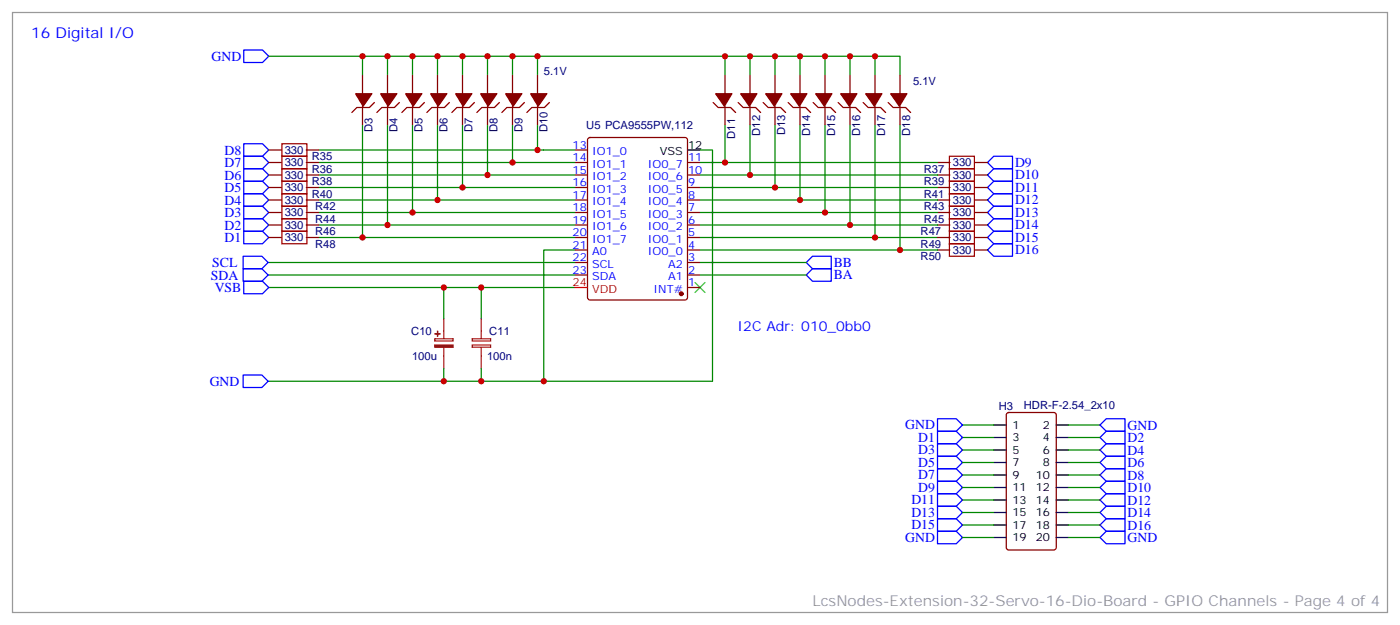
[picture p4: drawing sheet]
<svg xmlns="http://www.w3.org/2000/svg" width="395mm" height="176mm" viewBox="0 0 395 176" stroke-linecap="round" stroke-linejoin="round" font-family="sans-serif">
<g fill="none" stroke="#008700" stroke-width=".35">
<path d="M75.8 15.9h26.5M109.4 15.9v5.3M116.4 15.9v5.3M123.5 15.9v5.3M130.5 15.9v5.3M137.6 15.9v5.3M144.6 15.9v5.3M151.7 15.9v5.3M204.6 15.9v5.3M211.7 15.9v5.3M218.7 15.9v5.3M225.8 15.9v5.3"/>
<path d="M232.8 15.9v5.3M239.9 15.9v5.3M246.9 15.9v5.3M102.3 21.2v-5.3h151.7v5.3M102.3 35.3v31.7M109.4 35.3v28.2M116.4 35.3v24.7M123.5 35.3v21.1M130.5 35.3v17.6M137.6 35.3v14.1M144.6 35.3v10.6M151.7 35.3v7"/>
<path d="M204.6 35.3v10.6M211.7 35.3v14.1M218.7 35.3v17.6M225.8 35.3v21.1M232.8 35.3v24.7M239.9 35.3v28.2M246.9 35.3v31.7M254 35.3v35.3M90 60h72.3M90 56.4h72.3M90 52.9h72.3M90 49.4h72.3"/>
<path d="M90 45.9h72.3M90 42.3h72.3M197.6 42.3h3.5v65.3h-125.3M197.6 60h67M197.6 56.4h67M197.6 52.9h67M197.6 49.4h67M197.6 45.9h67M75.8 74.1h86.5M75.8 77.6h86.5M90 63.5h72.3M90 67h72.3"/>
<path d="M162.3 70.6h-8.8v37M197.6 63.5h67M197.6 70.6h67M197.6 67h67M197.6 74.1h29.9M197.6 77.6h29.9M75.8 81.1h86.5M125.2 81.1v8.9M135.8 81.1v8.9M125.2 104.1v3.5M135.8 104.1v3.5M271.6 119.9h8.9"/>
<path d="M301.6 119.9h8.8M271.6 123.5h8.9M271.6 127h8.9M271.6 130.5h8.9M271.6 134.1h8.9M271.6 137.6h8.9M301.6 123.5h8.8M301.6 127h8.8M301.6 130.5h8.8M301.6 134.1h8.8M301.6 137.6h8.8M271.6 141.1h8.9"/>
<path d="M271.6 144.6h8.9M271.6 148.2h8.9M271.6 151.7h8.9M301.6 141.1h8.8M301.6 144.6h8.8M301.6 148.2h8.8M301.6 151.7h8.8"/>
</g>
<g fill="none" stroke="#00f" stroke-width=".35">
<path d="M68.8 14.1h5.3l1.7 1.8-1.7 1.7h-5.3zM68.8 58.2h5.3l1.7 1.8-1.7 1.7h-5.3zM68.8 54.7h5.3l1.7 1.7-1.7 1.8h-5.3zM68.8 51.2h5.3l1.7 1.7-1.7 1.8h-5.3zM68.8 47.6h5.3l1.7 1.8-1.7 1.8h-5.3zM68.8 44.1h5.3l1.7 1.8-1.7 1.7h-5.3zM68.8 40.6h5.3l1.7 1.7-1.7 1.8h-5.3zM278.7 45.9l1.8-1.8h5.3v3.5h-5.3zM278.7 49.4l1.8-1.8h5.3v3.6h-5.3zM278.7 52.9l1.8-1.7h5.3v3.5h-5.3zM278.7 56.4l1.8-1.7h5.3v3.5h-5.3zM278.7 60l1.8-1.8h5.3v3.5h-5.3z"/>
<path d="M68.6 72.3h5.3l1.8 1.8-1.8 1.7h-5.3zM68.6 75.8h5.3l1.8 1.8-1.8 1.8h-5.3zM68.8 65.3h5.3l1.7 1.7-1.7 1.8h-5.3zM68.8 61.7h5.3l1.7 1.8-1.7 1.8h-5.3zM68.8 79.4h5.3l1.7 1.7-1.7 1.8h-5.3zM227.5 77.6l1.8-1.8h5.3v3.6h-5.3zM227.5 74.1l1.8-1.8h5.3v3.5h-5.3zM278.7 63.5l1.8-1.8h5.3v3.6h-5.3zM278.7 67l1.8-1.7h5.3v3.5h-5.3zM278.7 70.6l1.8-1.8h5.3v3.5h-5.3zM68.6 105.8h5.3l1.8 1.8-1.8 1.8h-5.3zM264.6 118.2h5.3l1.7 1.7-1.7 1.8h-5.3z"/>
<path d="M310.4 119.9l1.8-1.7h5.3v3.5h-5.3zM264.6 121.7h5.3l1.7 1.8-1.7 1.7h-5.3zM264.6 125.2h5.3l1.7 1.8-1.7 1.8h-5.3zM264.6 128.8h5.3l1.7 1.7-1.7 1.8h-5.3zM264.6 132.3h5.3l1.7 1.8-1.7 1.7h-5.3zM264.6 135.8h5.3l1.7 1.8-1.7 1.7h-5.3zM264.6 139.3h5.3l1.7 1.8-1.7 1.8h-5.3zM310.4 123.5l1.8-1.8h5.3v3.5h-5.3zM310.4 127l1.8-1.8h5.3v3.6h-5.3zM310.4 130.5l1.8-1.7h5.3v3.5h-5.3zM310.4 134.1l1.8-1.8h5.3v3.5h-5.3zM310.4 137.6l1.8-1.8h5.3v3.5h-5.3z"/>
<path d="M264.6 142.9h5.3l1.7 1.7-1.7 1.8h-5.3zM264.6 146.4h5.3l1.7 1.8-1.7 1.7h-5.3zM264.6 149.9h5.3l1.7 1.8-1.7 1.8h-5.3zM310.4 141.1l1.8-1.8h5.3v3.6h-5.3zM310.4 144.6l1.8-1.7h5.3v3.5h-5.3zM310.4 148.2l1.8-1.8h5.3v3.5h-5.3zM310.4 151.7l1.8-1.8h5.3v3.6h-5.3z"/>
</g>
<path d="M122.7 95.6h5.2v.6h-5.2zM125.2 90v5.6M125.2 98.1v6M133.3 97.4h5.2v.6h-5.2zM133.3 95.6h5.2v.6h-5.2zM135.8 90v5.6M135.8 98.1v6" fill="none" stroke="#8c2424" stroke-width=".35"/>
<g fill="#8c2424" stroke="#8c2424" stroke-width=".35">
<path d="M122.7 97.4h5.2v.6h-5.2z"/>
<path d="M122.8 94.2h1.4z"/>
<path d="M123.5 93.5v1.4z"/>
</g>
<path d="M196.1 79.7l2.9 2.9M199 79.7l-2.9 2.9" fill="none" stroke="#3c3" stroke-width=".35"/>
<g fill="none" stroke="#870000" stroke-width=".35">
<path d="M102.3 21.2v5.3M102.3 30v5.3M105.7 28.9l-1.5 1.4h-3.5l-1.4 1.5M109.4 21.2v5.3M109.4 30v5.3M112.7 28.9l-1.4 1.4h-3.5l-1.4 1.5M116.4 21.2v5.3M116.4 30v5.3M119.8 28.9l-1.4 1.4h-3.6l-1.4 1.5M123.5 21.2v5.3M123.5 30v5.3M126.8 28.9l-1.4 1.4h-3.5l-1.4 1.5"/>
<path d="M130.5 21.2v5.3M130.5 30v5.3M133.9 28.9l-1.4 1.4h-3.6l-1.4 1.5M137.6 21.2v5.3M137.6 30v5.3M140.9 28.9l-1.4 1.4h-3.5l-1.4 1.5M144.6 21.2v5.3M144.6 30v5.3M148 28.9l-1.4 1.4h-3.5l-1.5 1.5M151.7 21.2v5.3M151.7 30v5.3M155 28.9l-1.4 1.4h-3.5l-1.4 1.5"/>
<path d="M166 39l.5-.2h26.8l.7 .4v44.8l-.4 .6-27.1 .1-.6-.5-.1-44.7zM201.3 28.9l1.4 1.4h3.5l1.4 1.5M204.6 21.2v5.3M204.6 30v5.3M208.3 28.9l1.4 1.4h3.6l1.4 1.5M211.7 21.2v5.3M211.7 30v5.3M215.4 28.9l1.4 1.4h3.5l1.4 1.5M218.7 21.2v5.3M218.7 30v5.3M222.4 28.9l1.4 1.4h3.6l1.4 1.5M225.8 21.2v5.3"/>
<path d="M225.8 30v5.3M229.5 28.9l1.4 1.4h3.5l1.4 1.5M232.8 21.2v5.3M232.8 30v5.3M236.5 28.9l1.4 1.4h3.6l1.4 1.5M239.9 21.2v5.3M239.9 30v5.3M243.6 28.9l1.4 1.4h3.5l1.4 1.5M246.9 21.2v5.3M246.9 30v5.3M250.6 28.9l1.5 1.4h3.5l1.4 1.5M254 21.2v5.3"/>
<path d="M254 30v5.3M75.8 60h3.6M75.8 56.4h3.6M75.8 52.9h3.6M75.8 49.4h3.6M75.8 45.9h3.6M75.8 42.3h3.6M86.4 60h3.6M86.4 56.4h3.6M86.4 52.9h3.6M86.4 49.4h3.6M86.4 45.9h3.6"/>
<path d="M86.4 42.3h3.6M162.3 60h3.5M162.3 56.4h3.5M162.3 52.9h3.5M162.3 49.4h3.5M162.3 45.9h3.5M162.3 42.3h3.5M194 60h3.6M194 56.4h3.6M194 52.9h3.6M194 49.4h3.6M194 45.9h3.6"/>
<path d="M264.6 60h3.5M264.6 56.4h3.5M264.6 52.9h3.5M264.6 49.4h3.5M264.6 45.9h3.5M275.2 60h3.5M275.2 56.4h3.5M275.2 52.9h3.5M275.2 49.4h3.5M275.2 45.9h3.5M75.8 67h3.6M75.8 63.5h3.6"/>
<path d="M86.4 67h3.6M86.4 63.5h3.6M162.3 77.6h3.5M162.3 74.1h3.5M162.3 70.6h3.5M162.3 67h3.5M162.3 63.5h3.5M194 77.6h3.6M194 74.1h3.6M194 70.6h3.6M194 67h3.6M194 63.5h3.6"/>
<path d="M264.6 70.6h3.5M264.6 67h3.5M264.6 63.5h3.5M275.2 70.6h3.5M275.2 67h3.5M275.2 63.5h3.5M194 81.1h3.6M284.2 116.6l.5-.2h12.7l.6 .4 .1 37.7-.5 .7h-12.9l-.7-.4v-37.7z"/>
</g>
<g fill="#870000" stroke="#870000" stroke-width=".35">
<path d="M149.8 26.5h4.5l-2.4 3.5z"/>
<path d="M142.7 26.5h4.6l-2.5 3.5z"/>
<path d="M135.6 26.5h4.6l-2.4 3.5z"/>
<path d="M128.6 26.5h4.6l-2.5 3.5z"/>
<path d="M121.5 26.5h4.6l-2.5 3.5z"/>
<path d="M114.5 26.5h4.6l-2.5 3.5z"/>
<path d="M107.4 26.5h4.6l-2.5 3.5z"/>
<path d="M100.4 26.5h4.6l-2.5 3.5z"/>
<path d="M251.4 26.5h4.5l-2.1 3.5z"/>
<path d="M244.3 26.5h4.6l-2.1 3.5z"/>
<path d="M237.2 26.5h4.6l-2.1 3.5z"/>
<path d="M230.2 26.5h4.6l-2.1 3.5z"/>
<path d="M223.1 26.5h4.6l-2.1 3.5z"/>
<path d="M216.1 26.5h4.6l-2.2 3.5z"/>
<path d="M209 26.5h4.6l-2.1 3.5z"/>
<path d="M202 26.5h4.6l-2.2 3.5z"/>
<circle cx="192.3" cy="82.9" r=".53"/>
</g>
<g fill="none" stroke="#000" stroke-width=".35">
<path d="M194 42.3h3.6M280.5 119.9h3.5M298.1 119.9h3.5M280.5 123.5h3.5M280.5 127h3.5M280.5 130.5h3.5M280.5 134.1h3.5M280.5 137.6h3.5M298.1 123.5h3.5M298.1 127h3.5M298.1 130.5h3.5M298.1 134.1h3.5"/>
<path d="M298.1 137.6h3.5M280.5 141.1h3.5M280.5 144.6h3.5M280.5 148.2h3.5M280.5 151.7h3.5M298.1 141.1h3.5M298.1 144.6h3.5M298.1 148.2h3.5M298.1 151.7h3.5"/>
</g>
<path d="M162.3 81.1h3.5" fill="none" stroke="#f00" stroke-width=".35"/>
<g fill="none" stroke="#a10000" stroke-width=".35">
<path d="M79.6 40.6h7v3.5h-7zM79.6 44.1h7v3.5h-7zM79.6 47.6h7v3.6h-7zM79.6 51.2h7v3.5h-7zM79.6 54.7h7v3.5h-7zM79.6 58.2h7v3.5h-7zM267.9 58.2h7.1v3.5h-7.1zM267.9 54.7h7.1v3.5h-7.1zM267.9 51.2h7.1v3.5h-7.1zM267.9 47.6h7.1v3.6h-7.1zM267.9 44.1h7.1v3.5h-7.1zM79.6 65.3h7v3.5h-7z"/>
<path d="M79.6 61.7h7v3.6h-7zM267.9 65.3h7.1v3.5h-7.1zM267.9 61.7h7.1v3.6h-7.1zM267.9 68.8h7.1v3.5h-7.1z"/>
</g>
<path d="M3.5 3.5h388.1v169.4h-388.1z" fill="none" stroke="#999" stroke-width=".35"/>
<g fill="#c00">
<circle cx="153.5" cy="107.6" r=".88"/>
<circle cx="102.3" cy="15.9" r=".88"/>
<circle cx="135.8" cy="81.1" r=".88"/>
<circle cx="125.2" cy="81.1" r=".88"/>
<circle cx="125.2" cy="107.6" r=".88"/>
<circle cx="135.8" cy="107.6" r=".88"/>
<circle cx="204.6" cy="45.9" r=".88"/>
<circle cx="246.9" cy="15.9" r=".88"/>
<circle cx="239.9" cy="15.9" r=".88"/>
<circle cx="204.6" cy="15.9" r=".88"/>
<circle cx="211.7" cy="15.9" r=".88"/>
<circle cx="218.7" cy="15.9" r=".88"/>
<circle cx="225.8" cy="15.9" r=".88"/>
<circle cx="232.8" cy="15.9" r=".88"/>
<circle cx="246.9" cy="67" r=".88"/>
<circle cx="102.3" cy="67" r=".88"/>
<circle cx="109.4" cy="63.5" r=".88"/>
<circle cx="116.4" cy="60" r=".88"/>
<circle cx="123.5" cy="56.4" r=".88"/>
<circle cx="130.5" cy="52.9" r=".88"/>
<circle cx="137.6" cy="49.4" r=".88"/>
<circle cx="144.6" cy="45.9" r=".88"/>
<circle cx="151.7" cy="42.3" r=".88"/>
<circle cx="151.7" cy="15.9" r=".88"/>
<circle cx="144.6" cy="15.9" r=".88"/>
<circle cx="137.6" cy="15.9" r=".88"/>
<circle cx="130.5" cy="15.9" r=".88"/>
<circle cx="123.5" cy="15.9" r=".88"/>
<circle cx="116.4" cy="15.9" r=".88"/>
<circle cx="109.4" cy="15.9" r=".88"/>
<circle cx="254" cy="70.6" r=".88"/>
<circle cx="232.8" cy="60" r=".88"/>
<circle cx="225.8" cy="56.4" r=".88"/>
<circle cx="218.7" cy="52.9" r=".88"/>
<circle cx="211.7" cy="49.4" r=".88"/>
<circle cx="239.9" cy="63.5" r=".88"/>
</g>
<text font-size="4.2" fill="#00f" x="8.8" y="10.6">16 Digital I/O</text>
<text font-size="4.2" fill="#999" x="229.3" y="171.1">LcsNodes-Extension-32-Servo-16-Dio-Board - GPIO Channels - Page 4 of 4</text>
<g font-size="3.9" fill="#00f">
<text x="59.7" y="17.1">GND</text>
<text x="63.4" y="47.1">D7</text>
<text x="63.4" y="43.6">D8</text>
<text x="286.5" y="47.1">D9</text>
<text x="63.4" y="50.7">D6</text>
<text x="286.5" y="50.6">D10</text>
<text x="63.4" y="57.7">D4</text>
<text x="63.4" y="54.2">D5</text>
<text x="286.5" y="54.1">D11</text>
<text x="286.5" y="57.7">D12</text>
<text x="63.4" y="64.8">D2</text>
<text x="63.4" y="61.2">D3</text>
<text x="286.5" y="61.2">D13</text>
<text x="286.5" y="64.7">D14</text>
<text x="63.4" y="68.3">D1</text>
<text x="286.5" y="68.2">D15</text>
<text x="286.5" y="71.8">D16</text>
<text x="59.9" y="75.4">SCL</text>
<text x="235.3" y="75.3">BB</text>
<text x="59.5" y="78.9">SDA</text>
<text x="60.6" y="82.4">VSB</text>
<text x="235.3" y="78.8">BA</text>
<text x="208.1" y="93.5">I2C Adr: 010_0bb0</text>
<text x="59.2" y="108.8">GND</text>
<text x="255.5" y="121.2">GND</text>
<text x="259.1" y="124.7">D1</text>
<text x="318.2" y="121.3">GND</text>
<text x="318.2" y="124.8">D2</text>
<text x="259.1" y="128.2">D3</text>
<text x="259.1" y="131.8">D5</text>
<text x="318.2" y="128.4">D4</text>
<text x="318.2" y="131.8">D6</text>
<text x="259.1" y="135.3">D7</text>
<text x="318.2" y="135.4">D8</text>
<text x="257.2" y="142.4">D11</text>
<text x="259.1" y="138.8">D9</text>
<text x="318.2" y="138.9">D10</text>
<text x="318.2" y="142.4">D12</text>
<text x="257.2" y="145.9">D13</text>
<text x="257.2" y="149.4">D15</text>
<text x="318.2" y="146">D14</text>
<text x="318.2" y="149.5">D16</text>
<text x="255.5" y="152.9">GND</text>
<text x="318.2" y="153">GND</text>
</g>
<g font-size="3.2" fill="#000080">
<text x="153.5" y="21.2">5.1V</text>
<text x="257.7" y="24.1">5.1V</text>
<text x="105.2" y="37.4" transform="rotate(-90 105.2 37.4)">D3</text>
<text x="112.2" y="37.4" transform="rotate(-90 112.2 37.4)">D4</text>
<text x="119.3" y="37.4" transform="rotate(-90 119.3 37.4)">D5</text>
<text x="126.3" y="37.4" transform="rotate(-90 126.3 37.4)">D6</text>
<text x="133.4" y="37.4" transform="rotate(-90 133.4 37.4)">D7</text>
<text x="140.4" y="37.4" transform="rotate(-90 140.4 37.4)">D8</text>
<text x="147.5" y="37.4" transform="rotate(-90 147.5 37.4)">D9</text>
<text x="154.6" y="37.4" transform="rotate(-90 154.6 37.4)">D10</text>
<text x="165.5" y="36.4">U5 PCA9555PW,112</text>
<text x="207.5" y="39.1" transform="rotate(-90 207.5 39.1)">D11</text>
<text x="214.6" y="38.3" transform="rotate(-90 214.6 38.3)">D12</text>
<text x="221.6" y="38.2" transform="rotate(-90 221.6 38.2)">D13</text>
<text x="228.7" y="38.3" transform="rotate(-90 228.7 38.3)">D14</text>
<text x="235.7" y="38.3" transform="rotate(-90 235.7 38.3)">D15</text>
<text x="242.8" y="38.3" transform="rotate(-90 242.8 38.3)">D16</text>
<text x="249.9" y="38.3" transform="rotate(-90 249.9 38.3)">D17</text>
<text x="256.9" y="38.3" transform="rotate(-90 256.9 38.3)">D18</text>
<text x="80.4" y="43.4">330</text>
<text x="80.4" y="46.9">330</text>
<text x="88" y="45.2">R35</text>
<text x="268.9" y="47">330</text>
<text x="80.4" y="50.5">330</text>
<text x="80.4" y="54">330</text>
<text x="88" y="48.7">R36</text>
<text x="88" y="52.2">R38</text>
<text x="260.7" y="52.3">R39</text>
<text x="260.7" y="48.7">R37</text>
<text x="268.9" y="50.5">330</text>
<text x="268.9" y="54">330</text>
<text x="80.4" y="57.5">330</text>
<text x="88" y="55.8">R40</text>
<text x="88.9" y="59.3">R42</text>
<text x="260.7" y="59.3">R43</text>
<text x="260.7" y="55.8">R41</text>
<text x="268.9" y="57.5">330</text>
<text x="80.4" y="61">330</text>
<text x="80.4" y="64.6">330</text>
<text x="88.9" y="62.8">R44</text>
<text x="260.7" y="62.9">R45</text>
<text x="268.9" y="64.6">330</text>
<text x="268.9" y="61">330</text>
<text x="80.4" y="68.1">330</text>
<text x="88.9" y="69.9">R48</text>
<text x="88.9" y="66.4">R46</text>
<text x="259.8" y="69.9">R49</text>
<text x="259.8" y="66.4">R47</text>
<text x="268.9" y="68.1">330</text>
<text x="268.9" y="71.6">330</text>
<text x="259.8" y="73.4">R50</text>
<text x="116.1" y="94.6">C10</text>
<text x="138.1" y="94.6">C11</text>
<text x="116.3" y="101.6">100u</text>
<text x="137.4" y="101.7">100n</text>
<text x="281.9" y="115.8">H3</text>
<text x="288.9" y="115.4">HDR-F-2.54_2x10</text>
</g>
<g font-size="3.2" fill="#00f">
<text x="161.6" y="42">13</text>
<text x="161.6" y="45.5">14</text>
<text x="167.1" y="43.7">IO1_0</text>
<text x="167.1" y="47.3">IO1_1</text>
<text x="182.8" y="47.3">IO0_7</text>
<text x="194.2" y="45.5">11</text>
<text x="161.6" y="49">15</text>
<text x="161.6" y="52.6">16</text>
<text x="167.1" y="50.8">IO1_2</text>
<text x="182.8" y="50.8">IO0_6</text>
<text x="194.2" y="52.6">9</text>
<text x="194.2" y="49">10</text>
<text x="161.6" y="56.1">17</text>
<text x="161.6" y="59.6">18</text>
<text x="167.1" y="54.3">IO1_3</text>
<text x="167.1" y="57.9">IO1_4</text>
<text x="182.8" y="57.9">IO0_4</text>
<text x="182.8" y="54.3">IO0_5</text>
<text x="194.2" y="59.6">7</text>
<text x="194.2" y="56.1">8</text>
<text x="161.6" y="63.1">19</text>
<text x="167.1" y="61.4">IO1_5</text>
<text x="167.1" y="64.9">IO1_6</text>
<text x="182.8" y="64.9">IO0_2</text>
<text x="182.8" y="61.4">IO0_3</text>
<text x="194.2" y="63.1">6</text>
<text x="161.6" y="66.7">20</text>
<text x="161.6" y="70.2">21</text>
<text x="167.1" y="68.4">IO1_7</text>
<text x="167.1" y="72">A0</text>
<text x="182.8" y="72">IO0_0</text>
<text x="182.8" y="68.4">IO0_1</text>
<text x="194.2" y="70.2">4</text>
<text x="194.2" y="66.7">5</text>
<text x="161.6" y="73.7">22</text>
<text x="161.6" y="77.3">23</text>
<text x="167.1" y="75.5">SCL</text>
<text x="188.5" y="75.5">A2</text>
<text x="194.2" y="77.3">2</text>
<text x="194.2" y="73.7">3</text>
<text x="167.1" y="79">SDA</text>
<text x="184.5" y="82.6">INT#</text>
<text x="188.5" y="79">A1</text>
<text x="194.2" y="80.8">1</text>
</g>
<g font-size="3.2">
<text x="194.2" y="42">12</text>
<text x="186.2" y="43.7">VSS</text>
<text x="285.8" y="121">1</text>
<text x="285.8" y="124.5">3</text>
<text x="294.3" y="121">2</text>
<text x="294.3" y="124.5">4</text>
<text x="285.8" y="128.1">5</text>
<text x="285.8" y="131.6">7</text>
<text x="294.3" y="128.1">6</text>
<text x="294.3" y="131.6">8</text>
<text x="285.8" y="135.1">9</text>
<text x="292.3" y="135.1">10</text>
<text x="285.8" y="138.6">11</text>
<text x="285.8" y="142.2">13</text>
<text x="292.3" y="138.6">12</text>
<text x="292.3" y="142.2">14</text>
<text x="285.8" y="145.7">15</text>
<text x="285.8" y="149.2">17</text>
<text x="292.3" y="145.7">16</text>
<text x="292.3" y="149.2">18</text>
<text x="285.8" y="152.8">19</text>
<text x="292.3" y="152.8">20</text>
</g>
<g font-size="3.2" fill="#f00">
<text x="161.6" y="80.8">24</text>
<text x="167.1" y="82.6">VDD</text>
</g>
</svg>
